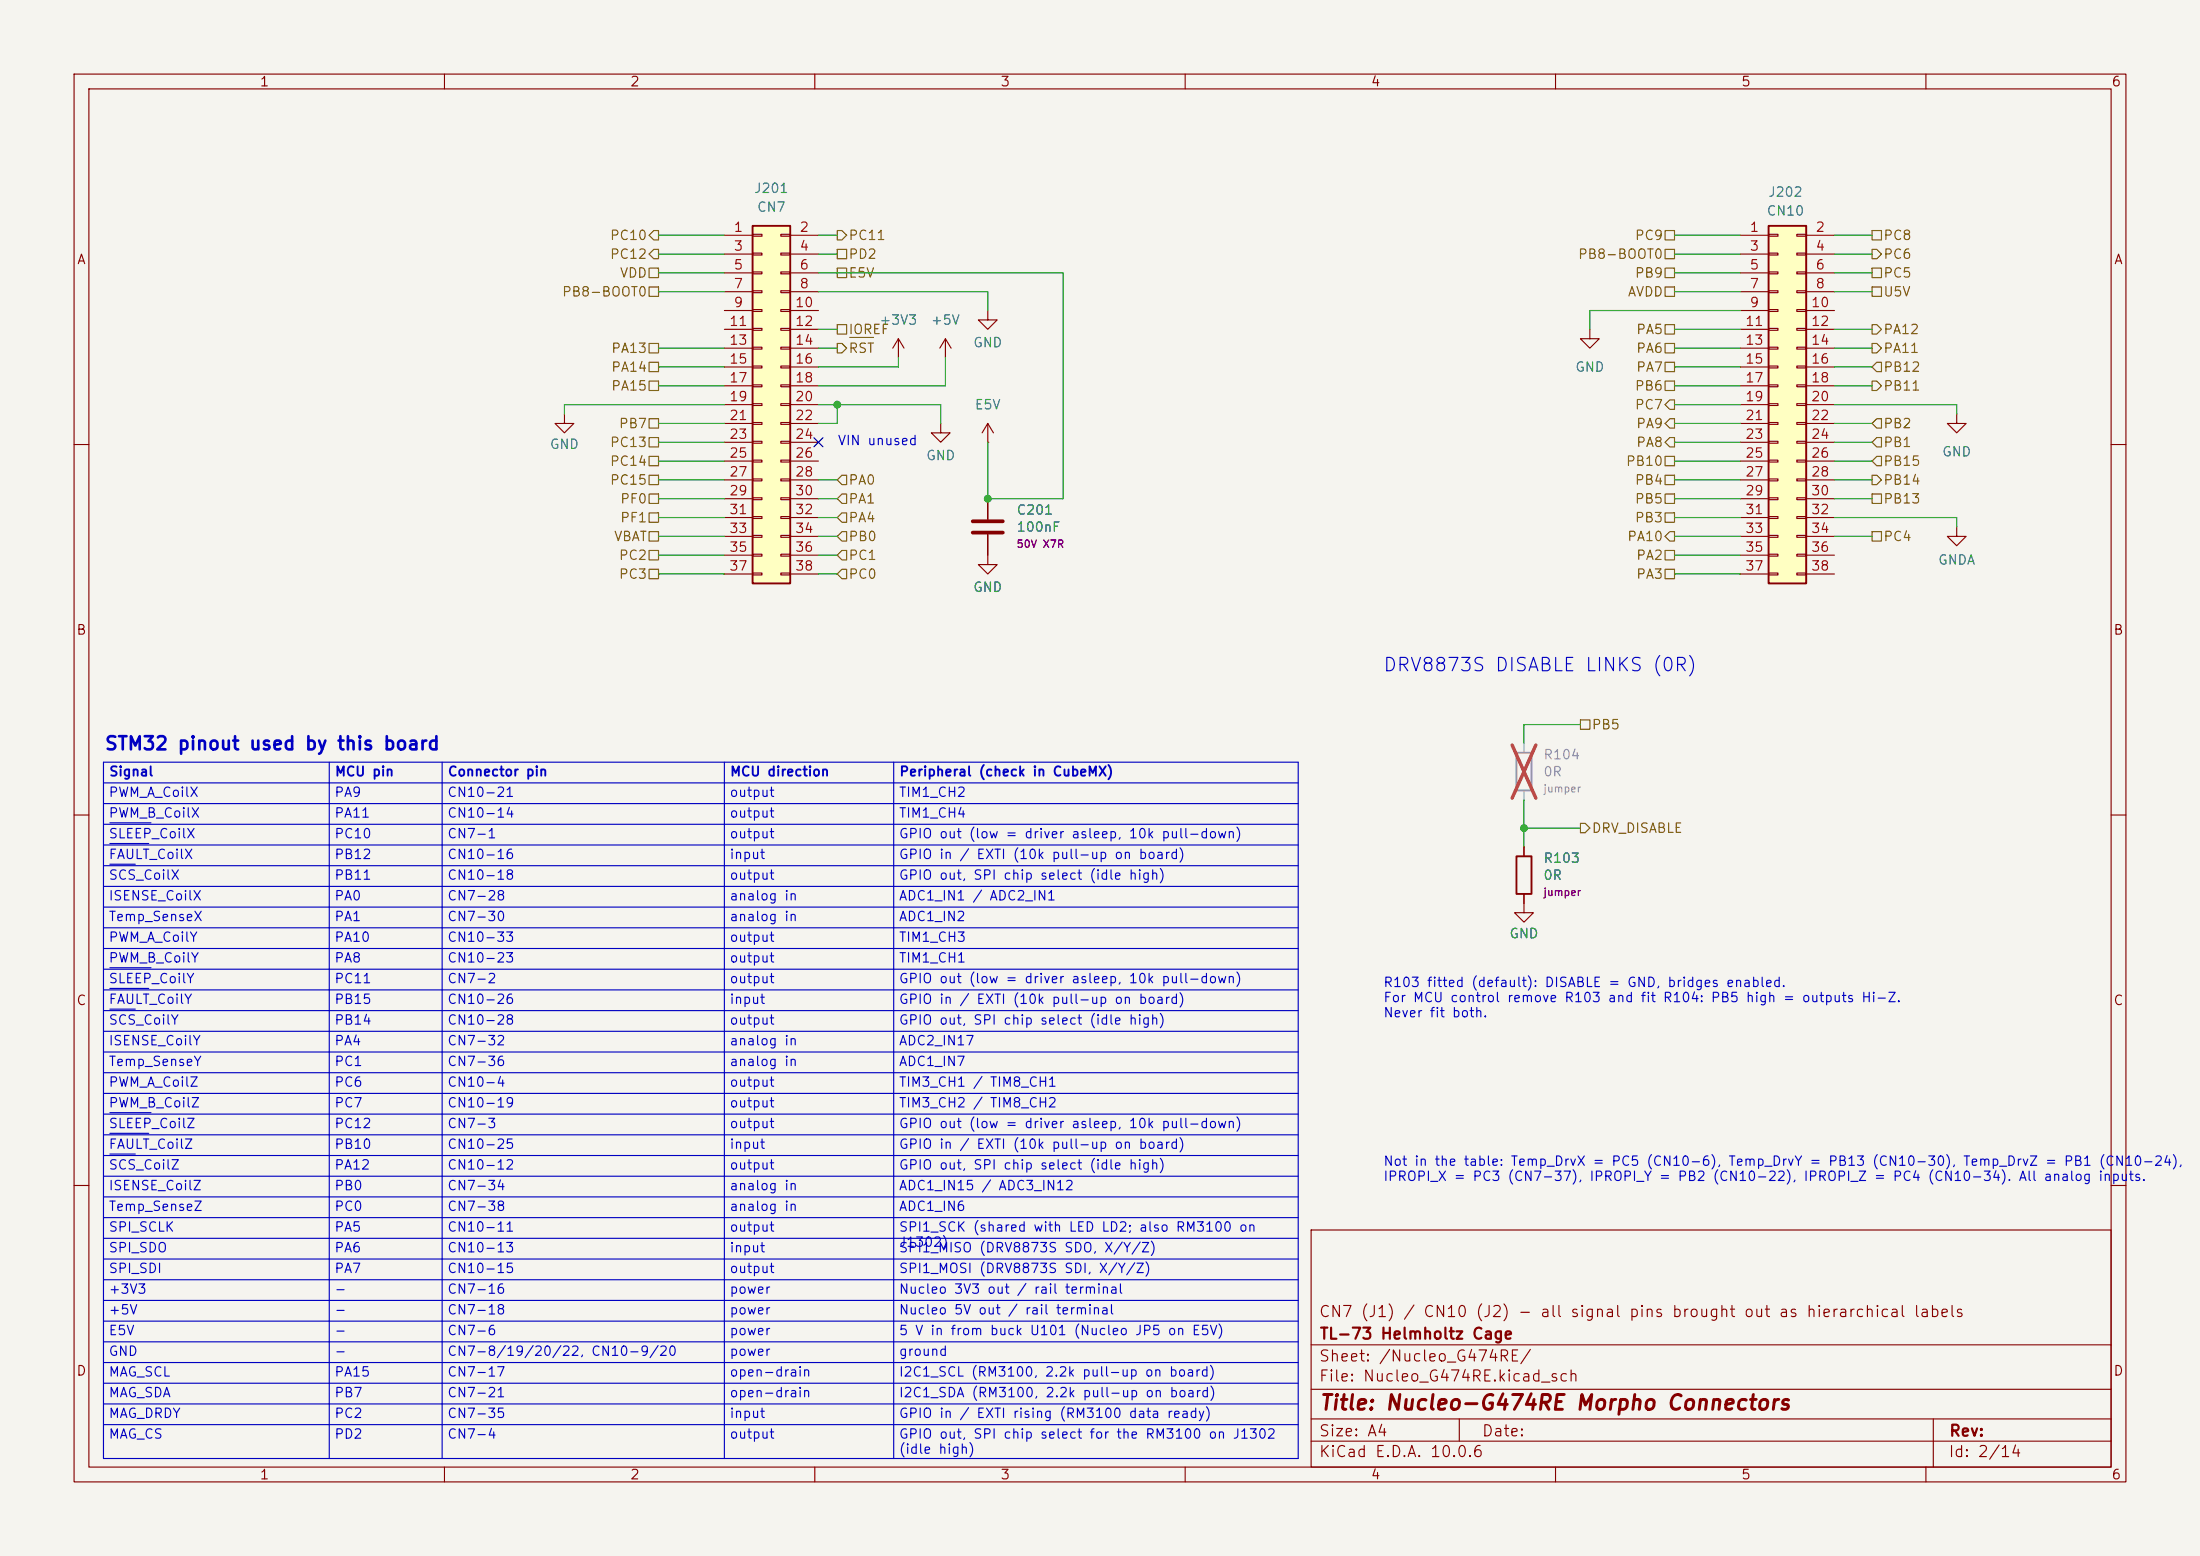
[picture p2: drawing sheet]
<svg xmlns="http://www.w3.org/2000/svg" width="297mm" height="210mm" viewBox="0 0 297 210" stroke-linecap="round" stroke-linejoin="round" font-family="sans-serif">
<path d="M0 0h297v210h-297z" fill="#f5f4ef" stroke="#f5f4ef" stroke-width=".14"/>
<g fill="none" stroke="#840000" stroke-width=".15">
<path d="M10 10h277v190h-277zM12 12h273v186h-273zM60 10v2M110 10v2M160 10v2M210 10v2M260 10v2M76.2 55.9v1.3h1.3l-1.3 1.2-1.3-1.2h1.3M133.3 59.7h.1M133.3 41.9v1.3h1.3l-1.3 1.3-1.2-1.3h1.2M133.3 57.2l-.7 1.2M133.3 57.2l.8 1.2"/>
<path d="M133.3 57.2v2.5M214.6 44.5v1.2h1.3l-1.3 1.3-1.2-1.3h1.2M10 60h2M133.3 74.9v1.3h1.3l-1.3 1.3-1.2-1.3h1.2M285 60h2M10 110h2M285 110h2M10 160h2M177 166h108v32h-108zM285 160h2M60 198v2M110 198v2"/>
<path d="M160 198v2M177 194.5h108M177 191.5h108M177 187.5h108M177 181.5h108M197 191.5v3M210 198v2M260 198v2M261 191.5v6.5"/>
</g>
<path d="M204.7 101.6h2.1v5.1h-2.1z" fill="none" stroke="#9c9b98" stroke-width=".25"/>
<path d="M205.7 100.3v1.3M205.7 106.7v1.3" fill="none" stroke="#9c9b98" stroke-width=".15"/>
<path d="M204.1 100.6l3.2 7.1M207.3 100.6l-3.2 7.1" fill="none" stroke="#e12e31" stroke-width=".46"/>
<path d="M238.8 30.5h5v48.2h-5z" fill="#ffffc2"/>
<path d="M238.8 30.5h5v48.2h-5zM204.7 115.6h2.1v5.1h-2.1z" fill="none" stroke="#840000" stroke-width=".25"/>
<g fill="none" stroke="#840000" stroke-width=".15">
<path d="M234.9 31.8h3.9M234.9 34.3h3.9M234.9 36.8h3.9M234.9 39.4h3.9M238.8 31.6h1.2v.3h-1.2zM238.8 34.2h1.2v.2h-1.2zM238.8 36.7h1.2v.3h-1.2zM238.8 39.2h1.2v.3h-1.2zM242.6 31.6h1.2v.3h-1.2zM242.6 34.2h1.2v.2h-1.2zM242.6 36.7h1.2v.3h-1.2zM242.6 39.2h1.2v.3h-1.2z"/>
<path d="M243.8 31.8h3.8M243.8 34.3h3.8M243.8 36.8h3.8M243.8 39.4h3.8M121.3 45.7l-.8 1.3M121.3 45.7l.7 1.3M121.3 45.7v2.6M234.9 41.9h3.9M234.9 44.5h3.9M234.9 47h3.9M234.9 49.5h3.9M234.9 52.1h3.9"/>
<path d="M234.9 54.6h3.9M234.9 57.2h3.9M234.9 59.7h3.9M238.8 41.8h1.2v.2h-1.2zM238.8 44.3h1.2v.3h-1.2zM238.8 46.9h1.2v.2h-1.2zM238.8 49.4h1.2v.3h-1.2zM238.8 51.9h1.2v.3h-1.2zM238.8 54.5h1.2v.2h-1.2zM238.8 57h1.2v.3h-1.2zM238.8 59.6h1.2v.2h-1.2zM242.6 41.8h1.2v.2h-1.2z"/>
<path d="M242.6 44.3h1.2v.3h-1.2zM242.6 46.9h1.2v.2h-1.2zM242.6 49.4h1.2v.3h-1.2zM242.6 51.9h1.2v.3h-1.2zM242.6 54.5h1.2v.2h-1.2zM242.6 57h1.2v.3h-1.2zM242.6 59.6h1.2v.2h-1.2zM243.8 41.9h3.8M243.8 44.5h3.8M243.8 47h3.8M243.8 49.5h3.8M243.8 52.1h3.8"/>
<path d="M243.8 54.6h3.8M243.8 57.2h3.8M243.8 59.7h3.8M264.2 55.9v1.3h1.2l-1.2 1.2-1.3-1.2h1.3M133.3 67.3v2.8M133.3 72.1v2.8M234.9 62.2h3.9M234.9 64.8h3.9M234.9 67.3h3.9M234.9 69.9h3.9M234.9 72.4h3.9M234.9 74.9h3.9"/>
<path d="M234.9 77.5h3.9M238.8 62.1h1.2v.3h-1.2zM238.8 64.6h1.2v.3h-1.2zM238.8 67.2h1.2v.2h-1.2zM238.8 69.7h1.2v.3h-1.2zM238.8 72.3h1.2v.2h-1.2zM238.8 74.8h1.2v.3h-1.2zM238.8 77.3h1.2v.3h-1.2zM242.6 62.1h1.2v.3h-1.2zM242.6 64.6h1.2v.3h-1.2zM242.6 67.2h1.2v.2h-1.2zM242.6 69.7h1.2v.3h-1.2z"/>
<path d="M242.6 72.3h1.2v.2h-1.2zM242.6 74.8h1.2v.3h-1.2zM242.6 77.3h1.2v.3h-1.2zM243.8 62.2h3.8M243.8 64.8h3.8M243.8 67.3h3.8M243.8 69.9h3.8M243.8 72.4h3.8M243.8 74.9h3.8M243.8 77.5h3.8M264.2 71.1v1.3h1.2l-1.2 1.3-1.3-1.3h1.3M205.7 114.3v1.3"/>
<path d="M205.7 120.7v2.5h1.3l-1.3 1.3-1.2-1.3h1.2"/>
</g>
<path d="M131.3 70.4h4.1M131.3 71.9h4.1" fill="none" stroke="#840000" stroke-width=".51"/>
<path d="M101.6 30.5h5.1v48.2h-5.1z" fill="#ffffc2"/>
<path d="M101.6 30.5h5.1v48.2h-5.1z" fill="none" stroke="#840000" stroke-width=".25"/>
<g fill="none" stroke="#840000" stroke-width=".15">
<path d="M97.8 31.8h3.8M97.8 34.3h3.8M97.8 36.8h3.8M97.8 39.4h3.8M101.6 31.6h1.3v.3h-1.3zM101.6 34.2h1.3v.2h-1.3zM101.6 36.7h1.3v.3h-1.3zM101.6 39.2h1.3v.3h-1.3zM105.4 31.6h1.3v.3h-1.3zM105.4 34.2h1.3v.2h-1.3zM105.4 36.7h1.3v.3h-1.3zM105.4 39.2h1.3v.3h-1.3z"/>
<path d="M106.7 31.8h3.8M106.7 34.3h3.8M106.7 36.8h3.8M106.7 39.4h3.8M97.8 41.9h3.8M97.8 44.5h3.8M97.8 47h3.8M97.8 49.5h3.8M97.8 52.1h3.8M97.8 54.6h3.8M97.8 57.2h3.8M97.8 59.7h3.8"/>
<path d="M101.6 41.8h1.3v.2h-1.3zM101.6 44.3h1.3v.3h-1.3zM101.6 46.9h1.3v.2h-1.3zM101.6 49.4h1.3v.3h-1.3zM101.6 51.9h1.3v.3h-1.3zM101.6 54.5h1.3v.2h-1.3zM101.6 57h1.3v.3h-1.3zM101.6 59.6h1.3v.2h-1.3zM105.4 41.8h1.3v.2h-1.3zM105.4 44.3h1.3v.3h-1.3zM105.4 46.9h1.3v.2h-1.3zM105.4 49.4h1.3v.3h-1.3z"/>
<path d="M105.4 51.9h1.3v.3h-1.3zM105.4 54.5h1.3v.2h-1.3zM105.4 57h1.3v.3h-1.3zM105.4 59.6h1.3v.2h-1.3zM106.7 41.9h3.8M106.7 44.5h3.8M106.7 47h3.8M106.7 49.5h3.8M106.7 52.1h3.8M106.7 54.6h3.8M106.7 57.2h3.8M106.7 59.7h3.8"/>
<path d="M127 57.2v1.2h1.3l-1.3 1.3-1.3-1.3h1.3M127.6 45.7l-.7 1.3M127.6 45.7l.8 1.3M127.6 45.7v2.6M97.8 62.2h3.8M97.8 64.8h3.8M97.8 67.3h3.8M97.8 69.9h3.8M97.8 72.4h3.8M97.8 74.9h3.8M97.8 77.5h3.8M101.6 62.1h1.3v.3h-1.3z"/>
<path d="M101.6 64.6h1.3v.3h-1.3zM101.6 67.2h1.3v.2h-1.3zM101.6 69.7h1.3v.3h-1.3zM101.6 72.3h1.3v.2h-1.3zM101.6 74.8h1.3v.3h-1.3zM101.6 77.3h1.3v.3h-1.3zM105.4 62.1h1.3v.3h-1.3zM105.4 64.6h1.3v.3h-1.3zM105.4 67.2h1.3v.2h-1.3zM105.4 69.7h1.3v.3h-1.3zM105.4 72.3h1.3v.2h-1.3zM105.4 74.8h1.3v.3h-1.3z"/>
<path d="M105.4 77.3h1.3v.3h-1.3zM106.7 62.2h3.8M106.7 64.8h3.8M106.7 67.3h3.8M106.7 69.9h3.8M106.7 72.4h3.8M106.7 74.9h3.8M106.7 77.5h3.8M133.3 67.3v2.8M133.3 72.1v2.8M205.7 114.3v1.3M205.7 120.7v1.2"/>
</g>
<g fill="none" stroke="#725600" stroke-width=".15">
<path d="M87.6 38.7h1.3v1.3h-1.3zM87.6 36.2h1.3v1.3h-1.3zM88.3 31.1h.6v1.3h-.6l-.7-.6zM88.3 33.7h.6v1.2h-.6l-.7-.6zM113 31.1h.7l.6 .7-.6 .6h-.7zM113 33.7h1.3v1.2h-1.3zM113 36.2h1.3v1.3h-1.3zM224.8 36.2h1.3v1.3h-1.3zM224.8 33.7h1.3v1.2h-1.3zM224.8 38.7h1.3v1.3h-1.3zM224.8 31.1h1.3v1.3h-1.3zM252.7 31.1h1.3v1.3h-1.3z"/>
<path d="M252.7 33.7h.7l.6 .6-.6 .6h-.7zM252.7 36.2h1.3v1.3h-1.3zM252.7 38.7h1.3v1.3h-1.3zM87.6 48.9h1.3v1.3h-1.3zM87.6 56.5h1.3v1.3h-1.3zM87.6 51.4h1.3v1.3h-1.3zM87.6 46.4h1.3v1.2h-1.3zM87.6 59.1h1.3v1.2h-1.3zM113 46.4h.7l.6 .6-.6 .6h-.7zM113 43.8h1.3v1.3h-1.3zM114.7 45.5h3.2M224.8 48.9h1.3v1.3h-1.3z"/>
<path d="M224.8 46.4h1.3v1.2h-1.3zM224.8 51.4h1.3v1.3h-1.3zM224.8 43.8h1.3v1.3h-1.3zM225.4 54h.7v1.2h-.7l-.6-.6zM225.4 56.5h.7v1.3h-.7l-.6-.6zM225.4 59.1h.7v1.2h-.7l-.6-.6zM252.7 46.4h.7l.6 .6-.6 .6h-.7zM252.7 43.8h.7l.6 .7-.6 .6h-.7zM252.7 51.4h.7l.6 .7-.6 .6h-.7zM253.4 59.1h.6v1.2h-.6l-.7-.6zM253.4 48.9h.6v1.3h-.6l-.7-.7zM253.4 56.5h.6v1.3h-.6l-.7-.6z"/>
<path d="M87.6 74.3h1.3v1.3h-1.3zM87.6 76.8h1.3v1.3h-1.3zM87.6 61.6h1.3v1.3h-1.3zM87.6 71.8h1.3v1.2h-1.3zM87.6 69.2h1.3v1.3h-1.3zM87.6 66.7h1.3v1.2h-1.3zM87.6 64.1h1.3v1.3h-1.3zM113.7 66.7h.6v1.2h-.6l-.7-.6zM113.7 74.3h.6v1.3h-.6l-.7-.7zM113.7 71.8h.6v1.2h-.6l-.7-.6zM113.7 76.8h.6v1.3h-.6l-.7-.6zM113.7 64.1h.6v1.3h-.6l-.7-.6z"/>
<path d="M113.7 69.2h.6v1.3h-.6l-.7-.6zM224.8 61.6h1.3v1.3h-1.3zM224.8 66.7h1.3v1.2h-1.3zM224.8 64.1h1.3v1.3h-1.3zM224.8 74.3h1.3v1.3h-1.3zM224.8 69.2h1.3v1.3h-1.3zM224.8 76.8h1.3v1.3h-1.3zM225.4 71.8h.7v1.2h-.7l-.6-.6zM252.7 66.7h1.3v1.2h-1.3zM252.7 64.1h.7l.6 .7-.6 .6h-.7zM252.7 71.8h1.3v1.2h-1.3zM253.4 61.6h.6v1.3h-.6l-.7-.7z"/>
<path d="M213.4 97.2h1.2v1.2h-1.2zM213.4 111.1h.6l.6 .7-.6 .6h-.6z"/>
</g>
<g fill="none" stroke="#0000c2" stroke-width=".15">
<path d="M14 105.7h161.3M14 108.5h161.3M14 111.3h161.3M14 114h161.3M14 116.8h161.3M14 119.6h161.3M14 102.9h161.3v94h-161.3zM14.8 111.1h5.6M14.8 113.8h5.3M14.8 116.6h3.5M44.4 102.9v94M59.7 102.9v94"/>
<path d="M97.8 102.9v94M120.6 102.9v94M14 122.4h161.3M14 125.2h161.3M14 128h161.3M14 130.8h161.3M14 133.6h161.3M14 136.4h161.3M14 139.2h161.3M14.8 130.6h5.6M14.8 133.4h5.3M14.8 136.2h3.5"/>
<path d="M14 142h161.3M14 144.8h161.3M14 147.6h161.3M14 150.4h161.3M14 153.2h161.3M14 156h161.3M14 158.8h161.3M14.8 150.2h5.6M14.8 153h5.3M14.8 155.8h3.5M14 161.5h161.3M14 164.3h161.3"/>
<path d="M14 167.1h161.3M14 169.9h161.3M14 172.7h161.3M14 175.5h161.3M14 178.3h161.3M14 181.1h161.3M14 183.9h161.3M14 186.7h161.3M14 189.5h161.3M14 192.3h161.3"/>
</g>
<g fill="none" stroke="#009600" stroke-width=".15">
<path d="M88.9 36.8h8.9M88.9 31.8h8.9M88.9 34.3h8.9M88.9 39.4h8.9M110.5 36.8h33v30.5h-10.2v-7.6M110.5 31.8h2.5M110.5 34.3h2.5M110.5 39.4h22.8v2.5M226.1 36.8h8.8M226.1 31.8h8.8M226.1 34.3h8.8M226.1 39.4h8.8"/>
<path d="M247.6 36.8h5.1M247.6 31.8h5.1M247.6 34.3h5.1M247.6 39.4h5.1M88.9 49.5h8.9M88.9 52.1h8.9M88.9 59.7h8.9M88.9 47h8.9M88.9 57.2h8.9M97.8 54.6h-21.6v1.3M110.5 44.5h2.5M110.5 47h2.5"/>
<path d="M110.5 54.6h16.5v2.6M113 54.6v2.6h-2.5M121.3 48.3v1.2h-10.8M127.6 48.3v3.8h-17.1M226.1 44.5h8.8M226.1 49.5h8.8M226.1 52.1h8.8M226.1 59.7h8.8M226.1 47h8.8M226.1 57.2h8.8M226.1 54.6h8.8M234.9 41.9h-20.3v2.6"/>
<path d="M247.6 44.5h5.1M247.6 49.5h5.1M247.6 52.1h5.1M247.6 59.7h5.1M247.6 47h5.1M247.6 57.2h5.1M247.6 54.6h16.6v1.3M88.9 67.3h8.9M88.9 74.9h8.9M88.9 72.4h8.9M88.9 69.9h8.9M88.9 77.5h8.9"/>
<path d="M88.9 64.8h8.9M88.9 62.2h8.9M110.5 67.3h2.5M110.5 74.9h2.5M110.5 72.4h2.5M110.5 69.9h2.5M110.5 77.5h2.5M110.5 64.8h2.5M226.1 67.3h8.8M226.1 74.9h8.8M226.1 72.4h8.8M226.1 69.9h8.8"/>
<path d="M226.1 77.5h8.8M226.1 64.8h8.8M226.1 62.2h8.8M247.6 67.3h5.1M247.6 72.4h5.1M247.6 69.9h16.6v1.2M247.6 64.8h5.1M247.6 62.2h5.1M213.4 97.8h-7.7v2.5M205.7 108v6.3M205.7 111.8h7.7"/>
</g>
<path d="M109.9 59.1l1.2 1.2M111.1 59.1l-1.2 1.2" fill="none" stroke="#000084" stroke-width=".15"/>
<g fill="#009600" stroke="#009600" stroke-width=".14">
<circle cx="133.3" cy="67.3" r=".46"/>
<circle cx="205.7" cy="111.8" r=".46"/>
<circle cx="113" cy="54.6" r=".46"/>
</g>
<text font-size="2" fill="#840000" x="178" y="190.8">Title: Nucleo-G474RE Morpho Connectors</text>
<g font-size="1.8" fill="#0000c2">
<text x="186.6" y="91.1">DRV8873S DISABLE LINKS (0R)</text>
<text x="14" y="101.7">STM32 pinout used by this board</text>
</g>
<g font-size="1.5" fill="#840000">
<text x="178" y="178.1">CN7 (J1) / CN10 (J2) - all signal pins brought out as hierarchical labels</text>
<text x="178" y="184.1">Sheet: /Nucleo_G474RE/</text>
<text x="178" y="181.1">TL-73 Helmholtz Cage</text>
<text x="178" y="186.8">File: Nucleo_G474RE.kicad_sch</text>
<text x="178" y="197">KiCad E.D.A. 10.0.6</text>
<text x="178" y="194.2">Size: A4</text>
<text x="200" y="194.2">Date:</text>
<text x="263" y="197">Id: 2/14</text>
<text x="263" y="194.2">Rev:</text>
</g>
<g font-size="1.3" fill="#840000">
<text x="35" y="12">1</text>
<text x="85" y="12">2</text>
<text x="135" y="12">3</text>
<text x="185" y="12">4</text>
<text x="235" y="12">5</text>
<text x="285" y="12">6</text>
<text x="10.3" y="36">A</text>
<text x="285.3" y="36">A</text>
<text x="10.2" y="86">B</text>
<text x="285.2" y="86">B</text>
<text x="10.2" y="136">C</text>
<text x="285.2" y="136">C</text>
<text x="10.2" y="186">D</text>
<text x="285.2" y="186">D</text>
<text x="35" y="200">1</text>
<text x="85" y="200">2</text>
<text x="135" y="200">3</text>
<text x="185" y="200">4</text>
<text x="235" y="200">5</text>
<text x="285" y="200">6</text>
</g>
<g font-size="1.3" fill="#006464">
<text x="101.7" y="26.4">J201</text>
<text x="102.1" y="28.9">CN7</text>
<text x="238.4" y="29.4">CN10</text>
<text x="238.6" y="26.9">J202</text>
<text x="118.6" y="44.1">+3V3</text>
<text x="125.6" y="44.1">+5V</text>
<text x="131.3" y="47.2">GND</text>
<text x="212.6" y="50.5">GND</text>
<text x="131.5" y="55.6">E5V</text>
<text x="74.1" y="60.9">GND</text>
<text x="124.9" y="62.4">GND</text>
<text x="262.1" y="61.9">GND</text>
<text x="137.1" y="69.8">C201</text>
<text x="137.1" y="72.1">100nF</text>
<text x="261.6" y="76.5">GNDA</text>
<text x="131.3" y="80.2">GND</text>
<text x="208.3" y="116.8">R103</text>
<text x="208.3" y="119.1">0R</text>
<text x="203.7" y="126.9">GND</text>
</g>
<g font-size="1.3" fill="#725600">
<text x="82.3" y="32.7">PC10</text>
<text x="82.3" y="35.3">PC12</text>
<text x="114.5" y="32.7">PC11</text>
<text x="114.5" y="35.3">PD2</text>
<text x="212.9" y="35.3">PB8-BOOT0</text>
<text x="220.6" y="32.7">PC9</text>
<text x="254.2" y="32.7">PC8</text>
<text x="254.2" y="35.3">PC6</text>
<text x="75.8" y="40.3">PB8-BOOT0</text>
<text x="83.6" y="37.8">VDD</text>
<text x="114.5" y="37.8">E5V</text>
<text x="219.7" y="40.3">AVDD</text>
<text x="220.6" y="37.8">PB9</text>
<text x="254.2" y="37.8">PC5</text>
<text x="254.2" y="40.3">U5V</text>
<text x="82.4" y="48">PA13</text>
<text x="114.5" y="48">RST</text>
<text x="114.5" y="45.4">IOREF</text>
<text x="220.8" y="48">PA6</text>
<text x="220.8" y="45.4">PA5</text>
<text x="254.2" y="48">PA11</text>
<text x="254.2" y="45.4">PA12</text>
<text x="82.4" y="50.5">PA14</text>
<text x="82.4" y="53">PA15</text>
<text x="220.6" y="53">PB6</text>
<text x="220.8" y="50.5">PA7</text>
<text x="254.2" y="50.5">PB12</text>
<text x="254.2" y="53">PB11</text>
<text x="83.5" y="58.1">PB7</text>
<text x="220.6" y="55.6">PC7</text>
<text x="220.8" y="58.1">PA9</text>
<text x="254.2" y="58.1">PB2</text>
<text x="82.3" y="63.2">PC14</text>
<text x="82.3" y="65.7">PC15</text>
<text x="82.3" y="60.7">PC13</text>
<text x="114.5" y="65.7">PA0</text>
<text x="219.4" y="63.2">PB10</text>
<text x="220.6" y="65.7">PB4</text>
<text x="220.8" y="60.7">PA8</text>
<text x="254.2" y="65.7">PB14</text>
<text x="254.2" y="60.7">PB1</text>
<text x="254.2" y="63.2">PB15</text>
<text x="83.6" y="70.8">PF1</text>
<text x="83.6" y="68.3">PF0</text>
<text x="114.5" y="68.3">PA1</text>
<text x="114.5" y="70.8">PA4</text>
<text x="220.6" y="68.3">PB5</text>
<text x="220.6" y="70.8">PB3</text>
<text x="254.2" y="68.3">PB13</text>
<text x="82.8" y="73.4">VBAT</text>
<text x="83.5" y="75.9">PC2</text>
<text x="114.5" y="75.9">PC1</text>
<text x="114.5" y="73.4">PB0</text>
<text x="219.6" y="73.4">PA10</text>
<text x="220.8" y="75.9">PA2</text>
<text x="254.2" y="73.4">PC4</text>
<text x="83.5" y="78.4">PC3</text>
<text x="114.5" y="78.4">PC0</text>
<text x="220.8" y="78.4">PA3</text>
<text x="214.8" y="98.8">PB5</text>
<text x="214.8" y="112.7">DRV_DISABLE</text>
</g>
<g font-size="1.3" fill="#a90000">
<text x="99" y="31.6">1</text>
<text x="99" y="34.2">3</text>
<text x="107.9" y="31.6">2</text>
<text x="107.9" y="34.2">4</text>
<text x="236.1" y="31.6">1</text>
<text x="236.1" y="34.2">3</text>
<text x="245" y="31.6">2</text>
<text x="245" y="34.2">4</text>
<text x="99" y="36.7">5</text>
<text x="99" y="39.2">7</text>
<text x="99" y="41.8">9</text>
<text x="107.2" y="41.8">10</text>
<text x="107.9" y="36.7">6</text>
<text x="107.9" y="39.2">8</text>
<text x="236.1" y="36.7">5</text>
<text x="236.1" y="39.2">7</text>
<text x="236.1" y="41.8">9</text>
<text x="244.4" y="41.8">10</text>
<text x="245" y="36.7">6</text>
<text x="245" y="39.2">8</text>
<text x="98.4" y="44.3">11</text>
<text x="98.4" y="46.9">13</text>
<text x="107.2" y="44.3">12</text>
<text x="107.2" y="46.9">14</text>
<text x="235.5" y="44.3">11</text>
<text x="235.5" y="46.9">13</text>
<text x="244.4" y="44.3">12</text>
<text x="244.4" y="46.9">14</text>
<text x="98.4" y="49.4">15</text>
<text x="98.4" y="51.9">17</text>
<text x="107.2" y="49.4">16</text>
<text x="107.2" y="51.9">18</text>
<text x="235.5" y="49.4">15</text>
<text x="235.5" y="51.9">17</text>
<text x="244.4" y="49.4">16</text>
<text x="244.4" y="51.9">18</text>
<text x="98.4" y="54.5">19</text>
<text x="98.4" y="57">21</text>
<text x="98.4" y="59.6">23</text>
<text x="107.2" y="54.5">20</text>
<text x="107.2" y="57">22</text>
<text x="107.2" y="59.6">24</text>
<text x="235.5" y="54.5">19</text>
<text x="235.5" y="57">21</text>
<text x="235.5" y="59.6">23</text>
<text x="244.4" y="54.5">20</text>
<text x="244.4" y="57">22</text>
<text x="244.4" y="59.6">24</text>
<text x="98.4" y="62.1">25</text>
<text x="98.4" y="64.6">27</text>
<text x="107.2" y="62.1">26</text>
<text x="107.2" y="64.6">28</text>
<text x="235.5" y="62.1">25</text>
<text x="235.5" y="64.6">27</text>
<text x="244.4" y="62.1">26</text>
<text x="244.4" y="64.6">28</text>
<text x="98.4" y="67.2">29</text>
<text x="98.4" y="69.7">31</text>
<text x="107.2" y="67.2">30</text>
<text x="107.2" y="69.7">32</text>
<text x="235.5" y="67.2">29</text>
<text x="235.5" y="69.7">31</text>
<text x="244.4" y="67.2">30</text>
<text x="244.4" y="69.7">32</text>
<text x="98.4" y="72.3">33</text>
<text x="98.4" y="74.8">35</text>
<text x="98.4" y="77.3">37</text>
<text x="107.2" y="72.3">34</text>
<text x="107.2" y="74.8">36</text>
<text x="107.2" y="77.3">38</text>
<text x="235.5" y="72.3">33</text>
<text x="235.5" y="74.8">35</text>
<text x="235.5" y="77.3">37</text>
<text x="244.4" y="72.3">34</text>
<text x="244.4" y="74.8">36</text>
<text x="244.4" y="77.3">38</text>
</g>
<g font-size="1.3" fill="#0000c2">
<text x="113" y="60.4">VIN unused</text>
<text x="14.6" y="107.9">PWM_A_CoilX</text>
<text x="14.6" y="105.1">Signal</text>
<text x="45.1" y="107.9">PA9</text>
<text x="45.1" y="105.1">MCU pin</text>
<text x="60.3" y="107.9">CN10-21</text>
<text x="60.4" y="105.1">Connector pin</text>
<text x="98.4" y="107.9">output</text>
<text x="98.5" y="105.1">MCU direction</text>
<text x="121.3" y="107.9">TIM1_CH2</text>
<text x="121.3" y="105.1">Peripheral (check in CubeMX)</text>
<text x="14.6" y="110.7">PWM_B_CoilX</text>
<text x="14.6" y="113.5">SLEEP_CoilX</text>
<text x="45.1" y="110.7">PA11</text>
<text x="45.1" y="113.5">PC10</text>
<text x="60.3" y="110.7">CN10-14</text>
<text x="60.3" y="113.5">CN7-1</text>
<text x="98.4" y="110.7">output</text>
<text x="98.4" y="113.5">output</text>
<text x="121.3" y="110.7">TIM1_CH4</text>
<text x="121.3" y="113.5">GPIO out (low = driver asleep, 10k pull-down)</text>
<text x="14.6" y="116.3">FAULT_CoilX</text>
<text x="14.6" y="119.1">SCS_CoilX</text>
<text x="45.1" y="116.3">PB12</text>
<text x="45.1" y="119.1">PB11</text>
<text x="60.3" y="116.3">CN10-16</text>
<text x="60.3" y="119.1">CN10-18</text>
<text x="98.4" y="116.3">input</text>
<text x="98.4" y="119.1">output</text>
<text x="121.3" y="116.3">GPIO in / EXTI (10k pull-up on board)</text>
<text x="121.3" y="119.1">GPIO out, SPI chip select (idle high)</text>
<text x="14.6" y="121.8">ISENSE_CoilX</text>
<text x="14.6" y="124.6">Temp_SenseX</text>
<text x="45.1" y="121.8">PA0</text>
<text x="45.1" y="124.6">PA1</text>
<text x="60.3" y="121.8">CN7-28</text>
<text x="60.3" y="124.6">CN7-30</text>
<text x="98.4" y="121.8">analog in</text>
<text x="98.4" y="124.6">analog in</text>
<text x="121.3" y="121.8">ADC1_IN1 / ADC2_IN1</text>
<text x="121.3" y="124.6">ADC1_IN2</text>
<text x="14.6" y="127.4">PWM_A_CoilY</text>
<text x="14.6" y="130.2">PWM_B_CoilY</text>
<text x="45.1" y="127.4">PA10</text>
<text x="45.1" y="130.2">PA8</text>
<text x="60.3" y="127.4">CN10-33</text>
<text x="60.3" y="130.2">CN10-23</text>
<text x="98.4" y="127.4">output</text>
<text x="98.4" y="130.2">output</text>
<text x="121.3" y="127.4">TIM1_CH3</text>
<text x="121.3" y="130.2">TIM1_CH1</text>
<text x="14.6" y="133">SLEEP_CoilY</text>
<text x="14.6" y="135.8">FAULT_CoilY</text>
<text x="45.1" y="133">PC11</text>
<text x="45.1" y="135.8">PB15</text>
<text x="60.3" y="133">CN7-2</text>
<text x="60.3" y="135.8">CN10-26</text>
<text x="98.4" y="133">output</text>
<text x="98.4" y="135.8">input</text>
<text x="121.3" y="133">GPIO out (low = driver asleep, 10k pull-down)</text>
<text x="121.3" y="135.8">GPIO in / EXTI (10k pull-up on board)</text>
<text x="186.7" y="133.5">R103 fitted (default): DISABLE = GND, bridges enabled.</text>
<text x="186.7" y="135.6">For MCU control remove R103 and fit R104: PB5 high = outputs Hi-Z.</text>
<text x="186.7" y="137.6">Never fit both.</text>
<text x="14.6" y="138.6">SCS_CoilY</text>
<text x="14.6" y="141.4">ISENSE_CoilY</text>
<text x="45.1" y="138.6">PB14</text>
<text x="45.1" y="141.4">PA4</text>
<text x="60.3" y="138.6">CN10-28</text>
<text x="60.3" y="141.4">CN7-32</text>
<text x="98.4" y="138.6">output</text>
<text x="98.4" y="141.4">analog in</text>
<text x="121.3" y="138.6">GPIO out, SPI chip select (idle high)</text>
<text x="121.3" y="141.4">ADC2_IN17</text>
<text x="14.6" y="144.2">Temp_SenseY</text>
<text x="14.6" y="147">PWM_A_CoilZ</text>
<text x="14.6" y="149.8">PWM_B_CoilZ</text>
<text x="45.1" y="144.2">PC1</text>
<text x="45.1" y="147">PC6</text>
<text x="45.1" y="149.8">PC7</text>
<text x="60.3" y="144.2">CN7-36</text>
<text x="60.3" y="147">CN10-4</text>
<text x="60.3" y="149.8">CN10-19</text>
<text x="98.4" y="144.2">analog in</text>
<text x="98.4" y="147">output</text>
<text x="98.4" y="149.8">output</text>
<text x="121.3" y="144.2">ADC1_IN7</text>
<text x="121.3" y="147">TIM3_CH1 / TIM8_CH1</text>
<text x="121.3" y="149.8">TIM3_CH2 / TIM8_CH2</text>
<text x="14.6" y="152.6">SLEEP_CoilZ</text>
<text x="14.6" y="155.4">FAULT_CoilZ</text>
<text x="45.1" y="152.6">PC12</text>
<text x="45.1" y="155.4">PB10</text>
<text x="60.3" y="152.6">CN7-3</text>
<text x="60.3" y="155.4">CN10-25</text>
<text x="98.4" y="152.6">output</text>
<text x="98.4" y="155.4">input</text>
<text x="121.3" y="152.6">GPIO out (low = driver asleep, 10k pull-down)</text>
<text x="121.3" y="155.4">GPIO in / EXTI (10k pull-up on board)</text>
<text x="14.6" y="158.2">SCS_CoilZ</text>
<text x="14.6" y="161">ISENSE_CoilZ</text>
<text x="45.1" y="158.2">PA12</text>
<text x="45.1" y="161">PB0</text>
<text x="60.3" y="158.2">CN10-12</text>
<text x="60.3" y="161">CN7-34</text>
<text x="98.4" y="158.2">output</text>
<text x="98.4" y="161">analog in</text>
<text x="121.3" y="158.2">GPIO out, SPI chip select (idle high)</text>
<text x="121.3" y="161">ADC1_IN15 / ADC3_IN12</text>
<text x="186.7" y="157.7">Not in the table: Temp_DrvX = PC5 (CN10-6), Temp_DrvY = PB13 (CN10-30), Temp_DrvZ = PB1 (CN10-24),</text>
<text x="186.7" y="159.7">IPROPI_X = PC3 (CN7-37), IPROPI_Y = PB2 (CN10-22), IPROPI_Z = PC4 (CN10-34). All analog inputs.</text>
<text x="14.6" y="163.8">Temp_SenseZ</text>
<text x="14.6" y="166.6">SPI_SCLK</text>
<text x="45.1" y="163.8">PC0</text>
<text x="45.1" y="166.6">PA5</text>
<text x="60.3" y="163.8">CN7-38</text>
<text x="60.3" y="166.6">CN10-11</text>
<text x="98.4" y="163.8">analog in</text>
<text x="98.4" y="166.6">output</text>
<text x="121.3" y="163.8">ADC1_IN6</text>
<text x="121.3" y="166.6">SPI1_SCK (shared with LED LD2; also RM3100 on</text>
<text x="14.6" y="169.3">SPI_SDO</text>
<text x="14.6" y="172.1">SPI_SDI</text>
<text x="45.1" y="169.3">PA6</text>
<text x="45.1" y="172.1">PA7</text>
<text x="60.3" y="169.3">CN10-13</text>
<text x="60.3" y="172.1">CN10-15</text>
<text x="98.4" y="169.3">input</text>
<text x="98.4" y="172.1">output</text>
<text x="121.3" y="168.6">J1302)</text>
<text x="121.3" y="169.3">SPI1_MISO (DRV8873S SDO, X/Y/Z)</text>
<text x="121.3" y="172.1">SPI1_MOSI (DRV8873S SDI, X/Y/Z)</text>
<text x="14.6" y="174.9">+3V3</text>
<text x="14.6" y="177.7">+5V</text>
<text x="45.1" y="174.9">-</text>
<text x="45.1" y="177.7">-</text>
<text x="60.3" y="174.9">CN7-16</text>
<text x="60.3" y="177.7">CN7-18</text>
<text x="98.4" y="174.9">power</text>
<text x="98.4" y="177.7">power</text>
<text x="121.3" y="174.9">Nucleo 3V3 out / rail terminal</text>
<text x="121.3" y="177.7">Nucleo 5V out / rail terminal</text>
<text x="14.6" y="180.5">E5V</text>
<text x="14.6" y="183.3">GND</text>
<text x="45.1" y="180.5">-</text>
<text x="45.1" y="183.3">-</text>
<text x="60.3" y="180.5">CN7-6</text>
<text x="60.3" y="183.3">CN7-8/19/20/22, CN10-9/20</text>
<text x="98.4" y="180.5">power</text>
<text x="98.4" y="183.3">power</text>
<text x="121.3" y="180.5">5 V in from buck U101 (Nucleo JP5 on E5V)</text>
<text x="121.3" y="183.3">ground</text>
<text x="14.6" y="186.1">MAG_SCL</text>
<text x="14.6" y="188.9">MAG_SDA</text>
<text x="14.6" y="191.7">MAG_DRDY</text>
<text x="45.1" y="186.1">PA15</text>
<text x="45.1" y="188.9">PB7</text>
<text x="45.1" y="191.7">PC2</text>
<text x="60.3" y="186.1">CN7-17</text>
<text x="60.3" y="188.9">CN7-21</text>
<text x="60.3" y="191.7">CN7-35</text>
<text x="98.4" y="186.1">open-drain</text>
<text x="98.4" y="188.9">open-drain</text>
<text x="98.4" y="191.7">input</text>
<text x="121.3" y="186.1">I2C1_SCL (RM3100, 2.2k pull-up on board)</text>
<text x="121.3" y="188.9">I2C1_SDA (RM3100, 2.2k pull-up on board)</text>
<text x="121.3" y="191.7">GPIO in / EXTI rising (RM3100 data ready)</text>
<text x="14.6" y="194.5">MAG_CS</text>
<text x="45.1" y="194.5">PD2</text>
<text x="60.3" y="194.5">CN7-4</text>
<text x="98.4" y="194.5">output</text>
<text x="121.3" y="194.5">GPIO out, SPI chip select for the RM3100 on J1302</text>
<text x="121.3" y="196.5">(idle high)</text>
</g>
<g font-size="1.3" fill="#939391">
<text x="208.3" y="102.8">R104</text>
<text x="208.3" y="105.1">0R</text>
</g>
<g font-size="1" fill="#840084">
<text x="137.1" y="74.2">50V X7R</text>
<text x="208.3" y="121.2">jumper</text>
</g>
<text font-size="1" fill="#9c9b98" x="208.3" y="107.2">jumper</text>
</svg>
